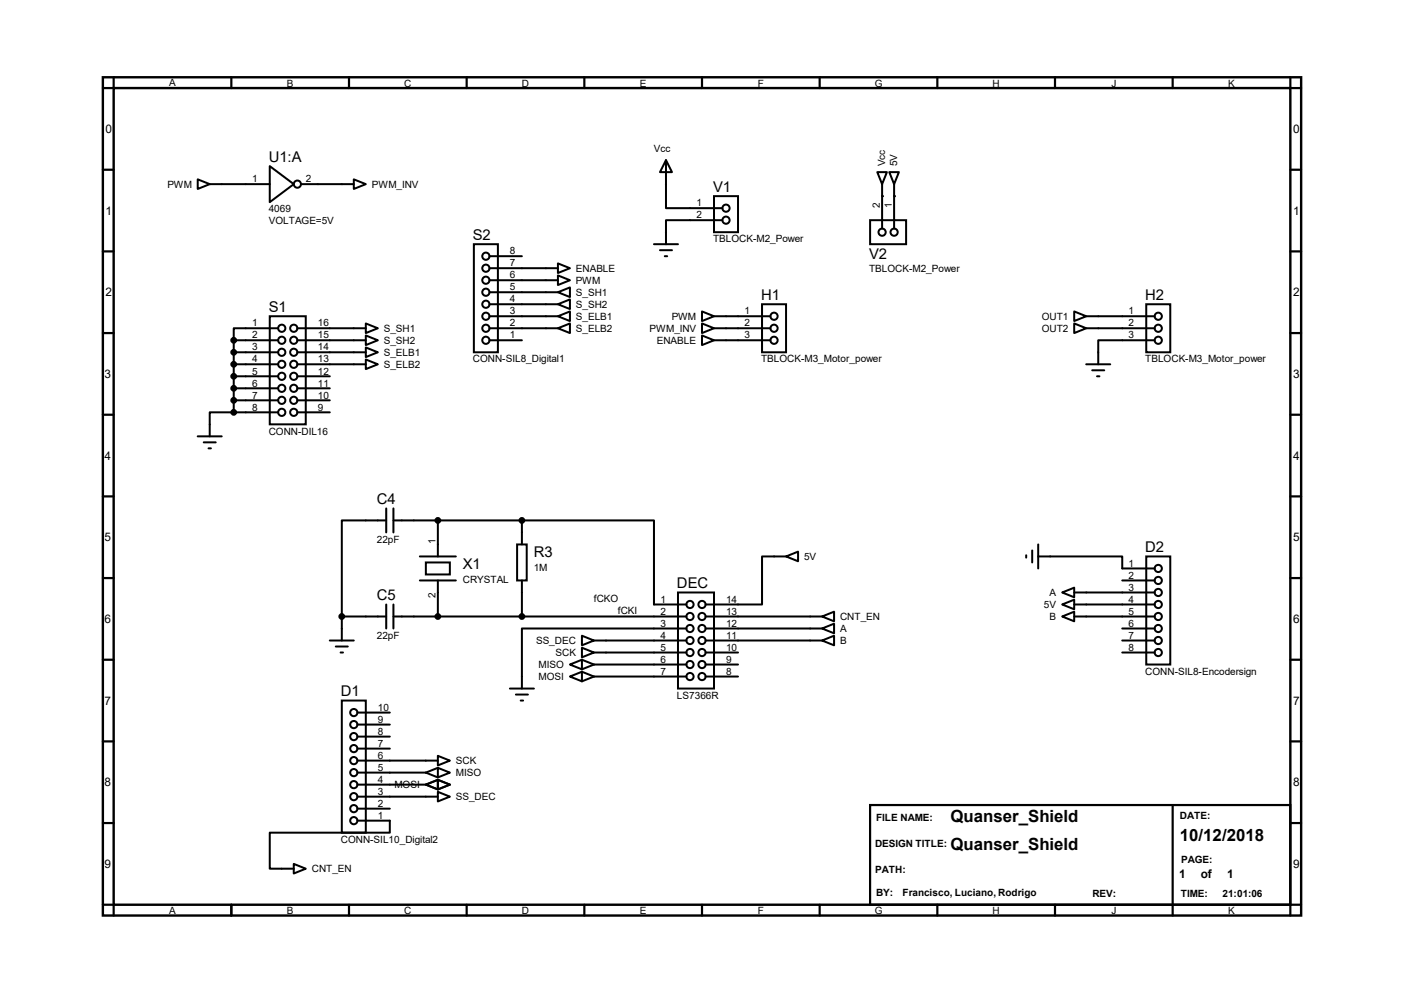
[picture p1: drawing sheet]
<svg xmlns="http://www.w3.org/2000/svg" width="297mm" height="210mm" viewBox="0 0 297 210" stroke-linecap="round" stroke-linejoin="round" font-family="sans-serif">
<path d="M21.8 16.3h253.5v177.3h-253.5zM24 18.6h249v172.7h-249z" fill="none" stroke="#000" stroke-width=".51"/>
<g fill="none" stroke="#000" stroke-width=".47">
<path d="M24 16.3v2.3h-2.2M48.9 16.3v2.3M73.8 16.3v2.3M98.7 16.3v2.3M123.6 16.3v2.3M148.5 16.3v2.3M173.4 16.3v2.3M198.3 16.3v2.3M223.2 16.3v2.3M248.1 16.3v2.3M273 16.3v2.3h2.3M21.8 35.9h2.2"/>
<path d="M273 35.9h2.3M21.8 53.2h2.2M273 53.2h2.3M21.8 70.4h2.2M273 70.4h2.3M21.8 87.7h2.2M273 87.7h2.3M21.8 105h2.2M273 105h2.3M21.8 122.3h2.2M21.8 139.5h2.2M273 122.3h2.3"/>
<path d="M273 139.5h2.3M21.8 156.8h2.2M273 156.8h2.3M21.8 174.1h2.2M184.1 170.3h88.9v21h-88.9zM248.1 170.3v23.3M273 174.1h2.3M21.8 191.3h2.2v2.3M48.9 191.3v2.3M73.8 191.3v2.3M98.7 191.3v2.3M123.6 191.3v2.3"/>
<path d="M148.5 191.3v2.3M173.4 191.3v2.3M198.3 191.3v2.3M223.2 191.3v2.3M275.3 191.3h-2.3v2.3"/>
</g>
<g fill="none" stroke="#000" stroke-width=".42">
<path d="M41.8 37.9l2.6 1-2.6 1.1zM44.4 38.9h12.7M57.1 35.1l5 3.8-5 3.9zM63.7 38.9h11.1M74.8 37.9l2.6 1-2.6 1.1zM140.9 33.9l1.3 2.5h-2.6zM140.9 33.9v10.1h11.9M185.6 36.4h2l-1 2.5zM186.6 38.9v9.4M188.1 36.4h2.1l-1.1 2.5zM189.1 38.9v9.4M100.2 51.6h5.1v22.9h-5.1z"/>
<path d="M103.5 56.7h14.5M103.5 59.3h14.5M103.5 54.2h6.9M118 55.7l2.6 1-2.6 1zM118 58.3l2.6 1-2.6 1zM138.3 51.6h5.1M139.6 52.9h2.6M140.6 54.2h.5M151 41.5h5.1v7.6h-5.1zM152.8 46.6h-11.9v5M184.1 46.6h7.6v5h-7.6zM49.4 72v15.2"/>
<path d="M49.4 79.6h9.4M49.4 77h9.4M49.4 74.5h9.4M49.4 72h9.4M57.1 66.9h7.6v22.8h-7.6zM58.8 69.4h-9.4v2.6M62.9 69.4h14.5M62.9 79.6h6.9M62.9 77h14.5M62.9 74.5h14.5M62.9 72h14.5M77.4 68.4l2.5 1-2.5 1z"/>
<path d="M77.4 71l2.5 1-2.5 1zM77.4 73.5l2.5 1-2.5 1zM77.4 76l2.5 1-2.5 1.1zM103.5 69.4h14.5M103.5 66.9h14.5M103.5 64.3h14.5M103.5 61.8h14.5M103.5 72h6.9M118 69.4l2.6-1v2zM118 66.9l2.6-1v2zM118 64.3l2.6-1v2.1zM118 61.8l2.6-1v2z"/>
<path d="M148.5 65.9l2.5 1-2.5 1zM148.5 71l2.5 1-2.5 1zM148.5 68.4l2.5 1-2.5 1zM151 69.4h12M151 66.9h12M151 72h12M161.2 64.3h5.1v10.2h-5.1zM227.2 65.9l2.6 1-2.6 1zM227.2 68.4l2.6 1-2.6 1zM229.8 69.4h14.5M229.8 66.9h14.5M229.8 77h5.1"/>
<path d="M231.1 78.3h2.5M232.1 79.6h.5M242.5 64.3h5.1v10.2h-5.1zM244.3 72h-12v5M41.8 92.3h5.1M43.1 93.6h2.5M44.1 94.8h.5M49.4 87.2h-5v5.1M49.4 87.2h9.4M49.4 84.7h9.4M49.4 82.1h9.4M62.9 87.2h6.9"/>
<path d="M62.9 84.7h6.9M62.9 82.1h6.9M81.7 110.1h-9.4v20.3M81.7 107.5v5.1M83.2 110.1h27.2M83.2 107.5v5.1M88.8 117.7h7.6M90.1 119h5.1v2.5h-5.1zM92.6 110.1v7.6M109.4 115.1h2v7.7h-2zM110.4 110.1h27.9v17.7h6.9M110.4 110.1v5"/>
<path d="M166.3 117.7l2.5-1v2zM166.3 117.7h-5.1v10.1h-11.9M217.1 117.4v.5M218.4 116.4v2.6M219.6 117.7h17.8v2.5h6.9M219.6 115.1v5.1M242.5 117.7h5.1v22.8h-5.1zM69.8 135.5h5M71 136.7h2.6M72.1 138h.5M72.3 130.4h9.4M72.3 130.4v5.1"/>
<path d="M81.7 127.8v5.1M83.2 130.4h62M83.2 127.8v5.1M88.8 122.8h7.6M92.6 122.8v7.6M110.4 122.8v7.6M123.1 134.5l2.5 1-2.5 1zM123.1 137l2.5 1-2.5 1zM123.1 139.5l2.5 1M125.6 135.5h19.6M125.6 138h19.6M143.4 125.3h7.6v20.3h-7.6z"/>
<path d="M145.2 132.9h-34.8v12.7M149.3 130.4h24.6M149.3 132.9h24.6M149.3 135.5h24.6M149.3 138h6.8M173.9 130.4l2.5-1v2zM173.9 132.9l2.5-1v2zM173.9 135.5l2.5-1v2zM224.7 125.3l2.5-1v2zM224.7 127.8l2.5-1v2.1zM224.7 130.4l2.5-1v2zM227.2 130.4h17.1"/>
<path d="M227.2 125.3h17.1M227.2 127.8h17.1M237.4 132.9h6.9M237.4 135.5h6.9M237.4 138h6.9M237.4 122.8h6.9M72.3 148.2h5.1v27.9h-5.1zM75.6 158.3h6.9M75.6 155.8h6.9M75.6 153.2h6.9M75.6 150.7h6.9M92.6 159.9l2.6 1-2.6 1z"/>
<path d="M107.9 145.6h5M109.1 146.9h2.6M110.2 148.2h.5M120.6 140.5l2.5-1v2.1zM120.6 143.1l2.5-1v2zM123.1 142.1l2.5 1M125.6 140.5h19.6M125.6 143.1h19.6M125.6 140.5l-2.5 1.1M125.6 143.1l-2.5 1M149.3 140.5h6.8M149.3 143.1h6.8"/>
<path d="M75.6 173.6h6.9v2.5h-25.4v7.6h5M75.6 168.5h17M75.6 160.9h17M75.6 165.9h14.5M75.6 163.4h14.5M75.6 171h6.9M90.1 165.9l2.5-1v2.1zM90.1 165.9l2.5-1 2.6 1-2.6 1.1zM90.1 163.4l2.5 1M92.6 167.5l2.6 1-2.6 1zM92.6 164.9l2.6 1-2.6 1.1zM92.6 162.4l2.6 1-2.6 1z"/>
<path d="M92.6 162.4l-2.5 1M62.1 182.7l2.6 1-2.6 1z"/>
<circle cx="62.9" cy="38.9" r=".76"/>
<circle cx="102.8" cy="56.7" r=".76"/>
<circle cx="102.8" cy="54.2" r=".76"/>
<circle cx="102.8" cy="59.3" r=".76"/>
<circle cx="153.6" cy="44" r=".76"/>
<circle cx="153.6" cy="46.6" r=".76"/>
<circle cx="186.6" cy="49.1" r=".76"/>
<circle cx="189.1" cy="49.1" r=".76"/>
<circle cx="59.6" cy="72" r=".76"/>
<circle cx="59.6" cy="79.6" r=".76"/>
<circle cx="59.6" cy="74.5" r=".76"/>
<circle cx="59.6" cy="77" r=".76"/>
<circle cx="59.6" cy="69.4" r=".76"/>
<circle cx="62.1" cy="74.5" r=".76"/>
<circle cx="62.1" cy="72" r=".76"/>
<circle cx="62.1" cy="79.6" r=".76"/>
<circle cx="62.1" cy="77" r=".76"/>
<circle cx="62.1" cy="69.4" r=".76"/>
<circle cx="102.8" cy="69.4" r=".76"/>
<circle cx="102.8" cy="66.9" r=".76"/>
<circle cx="102.8" cy="61.8" r=".76"/>
<circle cx="102.8" cy="72" r=".76"/>
<circle cx="102.8" cy="64.3" r=".76"/>
<circle cx="163.7" cy="66.9" r=".76"/>
<circle cx="163.7" cy="72" r=".76"/>
<circle cx="163.7" cy="69.4" r=".76"/>
<circle cx="245" cy="69.4" r=".76"/>
<circle cx="245" cy="72" r=".76"/>
<circle cx="245" cy="66.9" r=".76"/>
<circle cx="59.6" cy="84.7" r=".76"/>
<circle cx="59.6" cy="87.2" r=".76"/>
<circle cx="59.6" cy="82.1" r=".76"/>
<circle cx="62.1" cy="82.1" r=".76"/>
<circle cx="62.1" cy="84.7" r=".76"/>
<circle cx="62.1" cy="87.2" r=".76"/>
<circle cx="146" cy="130.4" r=".76"/>
<circle cx="146" cy="135.5" r=".76"/>
<circle cx="146" cy="138" r=".76"/>
<circle cx="146" cy="132.9" r=".76"/>
<circle cx="146" cy="127.8" r=".76"/>
<circle cx="148.5" cy="138" r=".76"/>
<circle cx="148.5" cy="127.8" r=".76"/>
<circle cx="148.5" cy="130.4" r=".76"/>
<circle cx="148.5" cy="132.9" r=".76"/>
<circle cx="148.5" cy="135.5" r=".76"/>
<circle cx="245" cy="120.2" r=".76"/>
<circle cx="245" cy="125.3" r=".76"/>
<circle cx="245" cy="135.5" r=".76"/>
<circle cx="245" cy="130.4" r=".76"/>
<circle cx="245" cy="132.9" r=".76"/>
<circle cx="245" cy="138" r=".76"/>
<circle cx="245" cy="122.8" r=".76"/>
<circle cx="245" cy="127.8" r=".76"/>
<circle cx="74.8" cy="153.2" r=".76"/>
<circle cx="74.8" cy="150.7" r=".76"/>
<circle cx="74.8" cy="158.3" r=".76"/>
<circle cx="74.8" cy="155.8" r=".76"/>
<circle cx="146" cy="143.1" r=".76"/>
<circle cx="146" cy="140.5" r=".76"/>
<circle cx="148.5" cy="143.1" r=".76"/>
<circle cx="148.5" cy="140.5" r=".76"/>
<circle cx="74.8" cy="168.5" r=".76"/>
<circle cx="74.8" cy="173.6" r=".76"/>
<circle cx="74.8" cy="171" r=".76"/>
<circle cx="74.8" cy="165.9" r=".76"/>
<circle cx="74.8" cy="160.9" r=".76"/>
<circle cx="74.8" cy="163.4" r=".76"/>
</g>
<g fill="#000">
<circle cx="186.6" cy="41.5" r=".21"/>
<circle cx="189.1" cy="41.5" r=".21"/>
</g>
<g fill="#000" stroke="#000" stroke-width=".42">
<circle cx="49.4" cy="79.6" r=".51"/>
<circle cx="49.4" cy="74.5" r=".51"/>
<circle cx="49.4" cy="77" r=".51"/>
<circle cx="49.4" cy="72" r=".51"/>
<circle cx="49.4" cy="87.2" r=".51"/>
<circle cx="49.4" cy="84.7" r=".51"/>
<circle cx="49.4" cy="82.1" r=".51"/>
<circle cx="92.6" cy="110.1" r=".51"/>
<circle cx="110.4" cy="110.1" r=".51"/>
<circle cx="72.3" cy="130.4" r=".51"/>
<circle cx="92.6" cy="130.4" r=".51"/>
<circle cx="110.4" cy="130.4" r=".51"/>
</g>
<g font-size="3.6">
<text x="201.1" y="173.9">Quanser_Shield</text>
<text x="201.1" y="179.7">Quanser_Shield</text>
<text x="249.6" y="178">10/12/2018</text>
</g>
<g font-size="3.1">
<text x="56.9" y="34.2">U1:A</text>
<text x="150.8" y="40.6">V1</text>
<text x="100" y="50.8">S2</text>
<text x="183.9" y="54.7">V2</text>
<text x="56.9" y="66">S1</text>
<text x="161" y="63.5">H1</text>
<text x="242.3" y="63.5">H2</text>
<text x="79.7" y="106.6">C4</text>
<text x="112.9" y="117.8">R3</text>
<text x="242.3" y="116.8">D2</text>
<text x="97.9" y="120.3">X1</text>
<text x="143.2" y="124.4">DEC</text>
<text x="79.7" y="127">C5</text>
<text x="72.1" y="147.3">D1</text>
</g>
<g font-size="2.5">
<text x="22.4" y="28.2">0</text>
<text x="273.6" y="28.2">0</text>
<text x="22.4" y="45.4">1</text>
<text x="273.6" y="45.4">1</text>
<text x="22.4" y="62.7">2</text>
<text x="273.6" y="62.7">2</text>
<text x="22.1" y="80">3</text>
<text x="273.6" y="80">3</text>
<text x="22.1" y="97.2">4</text>
<text x="273.6" y="97.2">4</text>
<text x="22.1" y="114.5">5</text>
<text x="273.6" y="114.5">5</text>
<text x="22.1" y="131.8">6</text>
<text x="273.6" y="131.8">6</text>
<text x="22.1" y="149.1">7</text>
<text x="273.6" y="149.1">7</text>
<text x="22.1" y="166.3">8</text>
<text x="273.6" y="166.3">8</text>
<text x="22.1" y="183.6">9</text>
<text x="249.4" y="185.7">1</text>
<text x="254" y="185.7">of</text>
<text x="259.6" y="185.7">1</text>
<text x="273.6" y="183.6">9</text>
</g>
<g font-size="2.1">
<text x="35.8" y="18.1">A</text>
<text x="60.7" y="18.4">B</text>
<text x="85.5" y="18.4">C</text>
<text x="110.4" y="18.4">D</text>
<text x="135.3" y="18.4">E</text>
<text x="160.3" y="18.4">F</text>
<text x="185" y="18.4">G</text>
<text x="210" y="18.4">H</text>
<text x="235.1" y="18.4">J</text>
<text x="259.8" y="18.4">K</text>
<text x="138.3" y="32.1">Vcc</text>
<text x="187.3" y="35.1" transform="rotate(-90 187.3 35.1)">Vcc</text>
<text x="189.8" y="35.1" transform="rotate(-90 189.8 35.1)">5V</text>
<text x="35.4" y="39.7">PWM</text>
<text x="53.3" y="38.6">1</text>
<text x="64.7" y="38.6">2</text>
<text x="78.7" y="39.7">PWM_INV</text>
<text x="56.9" y="44.9">4069</text>
<text x="56.9" y="47.5">VOLTAGE=5V</text>
<text x="147.3" y="43.6">1</text>
<text x="147.3" y="46.2">2</text>
<text x="186.1" y="44" transform="rotate(-90 186.1 44)">2</text>
<text x="188.6" y="44" transform="rotate(-90 188.6 44)">1</text>
<text x="107.9" y="53.8">8</text>
<text x="150.8" y="51.3">TBLOCK-M2_Power</text>
<text x="107.9" y="58.9">6</text>
<text x="107.9" y="56.3">7</text>
<text x="121.8" y="57.5">ENABLE</text>
<text x="183.9" y="57.6">TBLOCK-M2_Power</text>
<text x="107.9" y="64">4</text>
<text x="107.9" y="61.4">5</text>
<text x="121.8" y="60">PWM</text>
<text x="121.8" y="65.1">S_SH2</text>
<text x="121.8" y="62.6">S_SH1</text>
<text x="53.3" y="69">1</text>
<text x="53.3" y="71.6">2</text>
<text x="67.2" y="69">16</text>
<text x="67.2" y="71.6">15</text>
<text x="81.2" y="70.2">S_SH1</text>
<text x="107.9" y="71.6">1</text>
<text x="107.9" y="69">2</text>
<text x="107.9" y="66.5">3</text>
<text x="121.8" y="70.2">S_ELB2</text>
<text x="121.8" y="67.6">S_ELB1</text>
<text x="137.4" y="70.2">PWM_INV</text>
<text x="142.1" y="67.6">PWM</text>
<text x="157.5" y="66.5">1</text>
<text x="157.5" y="69">2</text>
<text x="157.5" y="71.6">3</text>
<text x="220.4" y="67.6">OUT1</text>
<text x="220.4" y="70.2">OUT2</text>
<text x="238.8" y="66.5">1</text>
<text x="238.8" y="69">2</text>
<text x="238.8" y="71.6">3</text>
<text x="53.3" y="74.1">3</text>
<text x="53.3" y="76.7">4</text>
<text x="67.2" y="74.1">14</text>
<text x="67.2" y="76.7">13</text>
<text x="81.2" y="72.7">S_SH2</text>
<text x="81.2" y="75.3">S_ELB1</text>
<text x="81.2" y="77.8">S_ELB2</text>
<text x="100" y="76.7">CONN-SIL8_Digital1</text>
<text x="138.9" y="72.7">ENABLE</text>
<text x="161" y="76.7">TBLOCK-M3_Motor_power</text>
<text x="242.3" y="76.7">TBLOCK-M3_Motor_power</text>
<text x="53.3" y="79.2">5</text>
<text x="53.3" y="81.7">6</text>
<text x="67.2" y="79.2">12</text>
<text x="67.2" y="81.7">11</text>
<text x="53.3" y="84.3">7</text>
<text x="53.3" y="86.8">8</text>
<text x="67.2" y="84.3">10</text>
<text x="67.2" y="86.8">9</text>
<text x="56.9" y="91.9">CONN-DIL16</text>
<text x="79.7" y="114.8">22pF</text>
<text x="92.1" y="115.1" transform="rotate(-90 92.1 115.1)">1</text>
<text x="170.1" y="118.4">5V</text>
<text x="238.8" y="119.8">1</text>
<text x="97.9" y="123.2">CRYSTAL</text>
<text x="112.9" y="120.7">1M</text>
<text x="238.8" y="122.4">2</text>
<text x="238.8" y="124.9">3</text>
<text x="92.1" y="126.5" transform="rotate(-90 92.1 126.5)">2</text>
<text x="125.6" y="127.3">fCKO</text>
<text x="130.7" y="129.8">fCKI</text>
<text x="139.7" y="127.5">1</text>
<text x="139.7" y="130">2</text>
<text x="153.6" y="127.5">14</text>
<text x="153.6" y="130">13</text>
<text x="177.7" y="131.1">CNT_EN</text>
<text x="220.9" y="128.6">5V</text>
<text x="222" y="126.1">A</text>
<text x="222" y="131.1">B</text>
<text x="238.8" y="127.5">4</text>
<text x="238.8" y="130">5</text>
<text x="79.7" y="135.1">22pF</text>
<text x="113.4" y="136.2">SS_DEC</text>
<text x="139.7" y="132.5">3</text>
<text x="139.7" y="135.1">4</text>
<text x="139.7" y="137.6">5</text>
<text x="153.6" y="132.5">12</text>
<text x="153.6" y="135.1">11</text>
<text x="153.6" y="137.6">10</text>
<text x="177.7" y="133.7">A</text>
<text x="177.7" y="136.2">B</text>
<text x="238.8" y="132.5">6</text>
<text x="238.8" y="135.1">7</text>
<text x="238.8" y="137.6">8</text>
<text x="113.9" y="141.3">MISO</text>
<text x="113.9" y="143.8">MOSI</text>
<text x="117.5" y="138.8">SCK</text>
<text x="139.7" y="140.2">6</text>
<text x="139.7" y="142.7">7</text>
<text x="153.6" y="140.2">9</text>
<text x="153.6" y="142.7">8</text>
<text x="242.3" y="142.7">CONN-SIL8-Encodersign</text>
<text x="143.2" y="147.8">LS7366R</text>
<text x="79.9" y="155.4">8</text>
<text x="79.9" y="152.9">9</text>
<text x="79.9" y="150.3">10</text>
<text x="79.9" y="160.5">6</text>
<text x="79.9" y="157.9">7</text>
<text x="96.4" y="161.6">SCK</text>
<text x="79.9" y="165.6">4</text>
<text x="79.9" y="163">5</text>
<text x="83.4" y="166.7">MOSI</text>
<text x="96.4" y="164.2">MISO</text>
<text x="79.9" y="173.2">1</text>
<text x="79.9" y="170.6">2</text>
<text x="79.9" y="168.1">3</text>
<text x="96.4" y="169.2">SS_DEC</text>
<text x="185.3" y="173.7">FILE NAME:</text>
<text x="249.6" y="173.2">DATE:</text>
<text x="72.1" y="178.3">CONN-SIL10_Digital2</text>
<text x="185.1" y="179.2">DESIGN TITLE:</text>
<text x="66" y="184.5">CNT_EN</text>
<text x="185.2" y="184.5">PATH:</text>
<text x="249.9" y="182.6">PAGE:</text>
<text x="185.3" y="189.5">BY:</text>
<text x="190.9" y="189.5">Francisco, Luciano, Rodrigo</text>
<text x="231.1" y="189.6">REV:</text>
<text x="249.8" y="189.6">TIME:</text>
<text x="258.6" y="189.6">21:01:06</text>
<text x="35.8" y="193.4">A</text>
<text x="60.7" y="193.4">B</text>
<text x="85.5" y="193.4">C</text>
<text x="110.4" y="193.4">D</text>
<text x="135.3" y="193.4">E</text>
<text x="160.3" y="193.4">F</text>
<text x="185" y="193.4">G</text>
<text x="210" y="193.4">H</text>
<text x="235.1" y="193.4">J</text>
<text x="259.8" y="193.4">K</text>
</g>
</svg>
